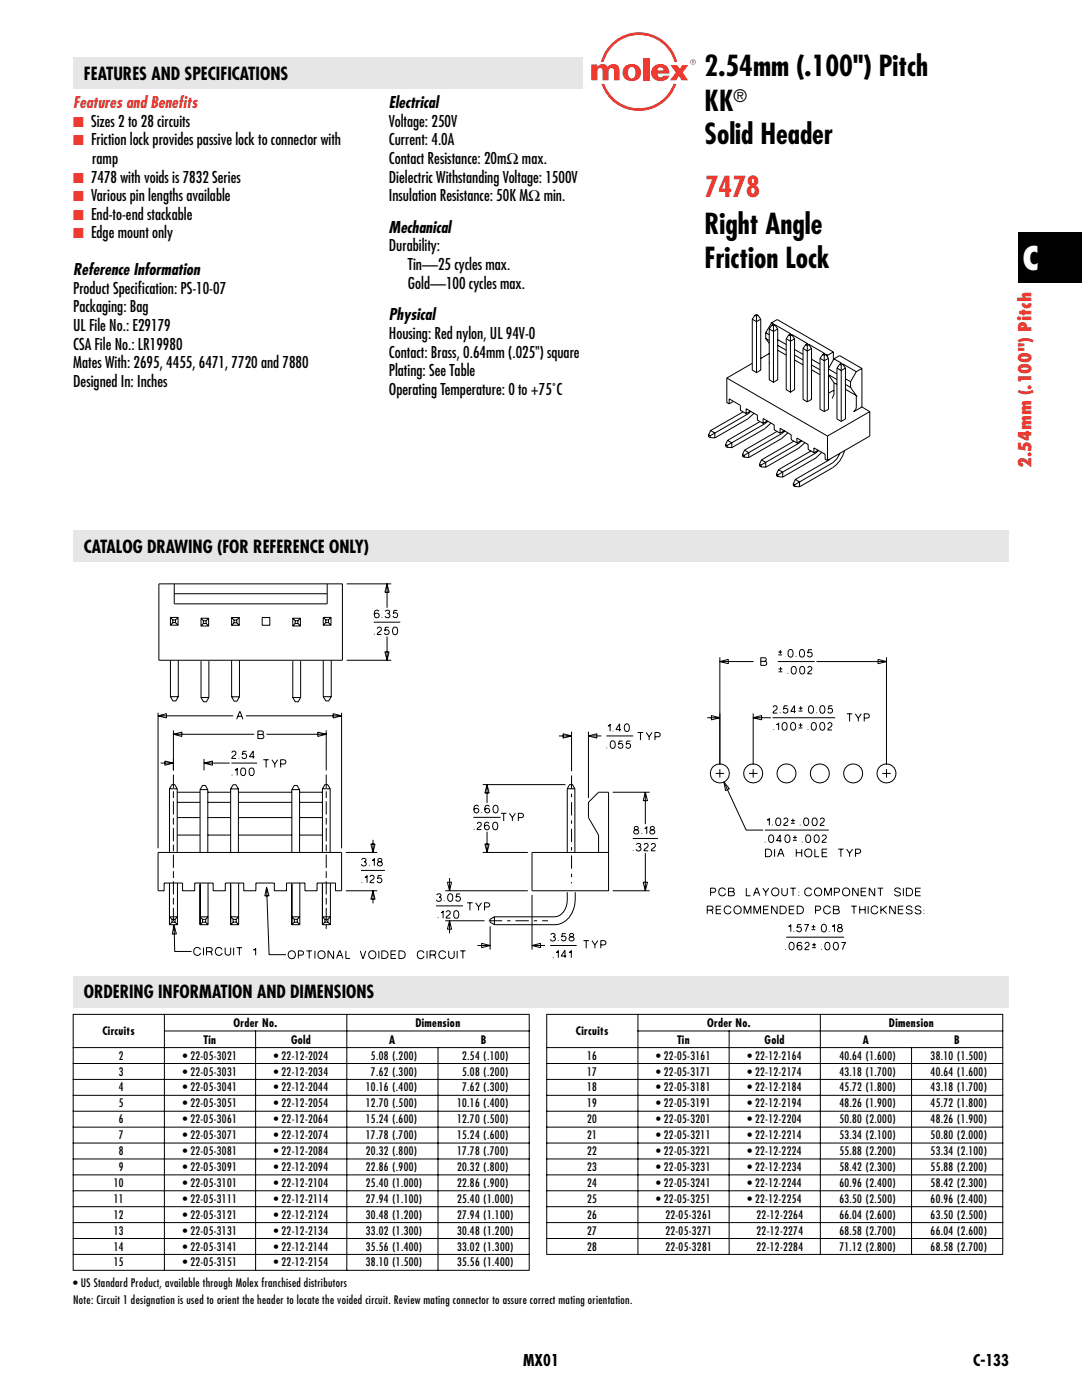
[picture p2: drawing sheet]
<svg xmlns="http://www.w3.org/2000/svg" width="216mm" height="279mm" viewBox="0 0 216 279" stroke-linecap="round" stroke-linejoin="round" font-family="sans-serif">
<g fill="#ee3b32">
<path d="M118 12.9h1.2v.5a1.22 1.22 0 0 1 2.1 0 1.28 1.28 0 0 1 1.5-.5 1.28 1.28 0 0 1 .8 1.3v1.8h-1.1v-1.7a.55 .55 0 0 0-.6-.7 .55 .55 0 0 0-.5 .7v1.7h-1.2v-1.7a.54 .54 0 0 0-.5-.7 .54 .54 0 0 0-.5 .7v1.7h-1.2z"/>
<path d="M128.3 11.6h1.3v4.4h-1.3z"/>
<path d="M133.8 13h1.3l.5 .7 .5-.7h1.2l-1.1 1.5 1.1 1.5h-1.3l-.5-.9-.6 .9h-1.2l1.2-1.6z"/>
<path d="M120 16.7h.6a7.3 7.3 0 0 0 6.9 4.9 7.3 7.3 0 0 0 6.9-4.9h.6a7.9 7.9 0 0 1-7.5 5.5 7.9 7.9 0 0 1-7.5-5.5z"/>
<path d="M121.9 8.8a7.8 7.8 0 0 1 13.2 3.5h-.5a7.3 7.3 0 0 0-7.1-5.3 7.3 7.3 0 0 0-7 5.3h-.6a8 8 0 0 1 2-3.5z"/>
<path d="M124.7 13.2a1.85 1.85 0 0 1 2.5-.2 1.85 1.85 0 0 1 .5 2.4 1.84 1.84 0 0 1-2.7 .5 1.84 1.84 0 0 1-.3-2.7zM125.7 13.5a1.52 1.52 0 0 0 .1 2.1 .69 .69 0 0 0 1-.6 1.22 1.22 0 0 0-.7-1.6z"/>
<path d="M130.5 13.2a1.85 1.85 0 0 1 2-.3 1.85 1.85 0 0 1 1.1 1.8h-2.4a.6 .6 0 0 0 .4 .7 .6 .6 0 0 0 .7-.3h1.3a1.98 1.98 0 0 1-1.9 1.1 1.98 1.98 0 0 1-1.7-1.2 1.77 1.77 0 0 1 .5-1.8zM131.3 13.6l-.1 .4h1.2a.63 .63 0 0 0-.4-.5 .63 .63 0 0 0-.7 .1z"/>
<path d="M137.7 12.4a.57 .57 0 0 1 1.1 0 .57 .57 0 0 1-1.1 0zM137.8 12.4a.46 .46 0 0 0 .9 0 .46 .46 0 0 0-.9 0zM138.1 12.1h.4v.1l-.1 .2 .2 .3-.3-.3-.2 .3zM138.2 12.1v.2h.2v-.1z"/>
</g>
<path d="M203.2 46.4h12.7v10.2h-12.7z" fill="#000"/>
<path d="M202.4 58.2h5.5v35.1h-5.5z" fill="#fff"/>
<path d="M14.6 11.4h101.6v6.4h-101.6z" fill="#e6e6e6"/>
<path d="M140.9 61.3h38.7v38.5h-38.7z" fill="#fff"/>
<g fill="none" stroke="#000" stroke-width=".2">
<path d="M145 75.4v4.9l.5 .3M145 75.4l20.1 11.6M150.1 63.7v10.2l.9 .5v-10.2M150.1 63.7l.9 .5M150.1 72.5l-5.1 2.9M150.7 62.9l-.6 .8M151.3 62.9l-.3-.1-.3 .1 .3 .2v1.1M151.3 62.9l-.3 .2M151.3 62.9l.5 .8M151.8 63.7l-.8 .5M151.8 63.7v10.2l-.8 .5M152.8 66.4v1.2"/>
<path d="M152.8 67.6l.7 .4M152.8 67.6l.7 .9M153.4 72.4h.1M153.5 70.5l-1.7 1M153.5 65.7v10.1l.8 .5M154 64.4l-1.2 2 .7 .4M154 64.9l.3 .1 .3-.1M154 64.9l.3-.2 .3 .2M154 64.9l-.5 .8M154.3 65v1.1l-.8-.4M154.4 64.6l-.4-.2 1.1-.6 11.2 6.4M154.6 64.9l.6 .8"/>
<path d="M154.7 64.8l3 1.8M155.2 65.7v10.1l-.9 .5M155.2 65.7l-.9 .4v10.2M155.2 68.9l1.7 1M155.2 67.8l1.7 1M155.2 69.9l1.7 1M156.9 67.6v10.2l.8 .5v-10.2M156.9 67.6l.8 .5M157.4 66.8l.3 .2 .3-.2M157.4 66.8l.3-.1 .3 .1M157.4 66.8l-.5 .8M157.7 67v1.1"/>
<path d="M158 66.8l.5 .8M158 66.8l3.1 1.8M158.5 71.8l1.7 1M158.5 67.6v10.2l-.8 .5M158.5 69.7l1.7 1M158.5 70.9l1.7 .9M158.5 67.6l-.8 .5M160.2 69.5v10.2l.9 .5M160.8 68.8l.3-.2 .3 .2M160.8 68.8l.3 .2M160.8 68.8l-.6 .7M161.1 69v1l-.9-.5"/>
<path d="M161.4 68.8l-.3 .2M161.4 68.8l.5 .7M161.4 68.7l3.1 1.8M161.9 73.8l1.7 1M161.9 71.7l1.7 1M161.9 72.8l1.7 1M161.9 69.5l-.8 .5v10.2M161.9 69.5v10.2l-.8 .5M163.6 71.5v10.2l.9 .4M164.2 70.7l.3 .2 .3-.2M164.2 70.7l.3-.1 .3 .1M164.2 70.7l-.6 .8"/>
<path d="M164.5 70.9v1.1l-.9-.5M164.8 70.7l.5 .8M164.8 70.7l.4 .2M165.2 70.9l-.2 .2M165.3 71.5l-.8 .5v10.1M165.3 74.8l1.7 .9M165.3 73.6l1.7 1M165.3 74.8l1.1 1.6M165.3 71.5v10.2l-.8 .4M166.3 70.2l-1.1 .7M166.3 70.2v1.7M166.4 71.6l1.1-.6 4.5 2.5"/>
<path d="M166.4 71.6l1.5 .9M166.4 71.6l-1.1 1.9M166.4 76.4l.6 .3M166.4 78l-.1-.1-1 .6M166.4 76.4v2.3l-.4 .8M167 73.5v10.1l.9 .5M167.6 72.7l.3-.2 .3 .2M167.6 72.7l.3 .2M167.6 72.7l-.6 .8M167.9 72.9v1.1l-.9-.5M168.2 72.7l.5 .8-.8 .5v10.1M168.2 72.7l-.3 .2"/>
<path d="M168.2 72.6l2.7 1.6M168.7 75.6l1 .6M168.7 76.7l1 .6M168.7 73.5v10.1l-.8 .5M169.7 77.3l1.2 1.7-2.2-1.3M169.7 76.2v1.1M170.9 79v2.3l-.2 .5-.4 .4 1.7-1M170.9 74.2l-1.2 2M172 73.5l-1.1 .7M172 73.5v7.7M141.7 87l-.3-.2v.3l.3 .2M141.7 87v.3"/>
<path d="M141.7 87.3l.9 .1M141.8 85.9l-.4 .9M144.8 88.7l.3 .2M144.8 88.7v.4l.3 .2M145.1 88.9v.4M145.1 89.3h.9M145.2 87.9l.8 .5v.9M145.2 87.9l-.4 .8M145.5 80.6v-1l2.2 1.3v1l1.2 .6M146.3 80.1l-.8 .5M148.3 82.2l-6.5 3.7 .8 .5v1M148.5 90.9l-.3-.2v.4l.3 .1"/>
<path d="M148.5 90.9v.3M148.5 91.2l.9 .1M148.6 89.8l.8 .5v1M148.6 89.8l-.4 .9M149.7 82l-.8 .5v-.9l2.2 1.3v.9l1.2 .7v-1l2.2 1.3v1l1.2 .7M149.8 82.1l-.6 .5-7.5 4.4M150.5 82.5l-1.3 1.1-6.6 3.8M151.5 92.6v.4l.3 .2M151.5 92.6l.3 .2M151.6 84.1l-6.4 3.8M151.8 92.8l1-.5v.9M151.8 92.8v.4"/>
<path d="M151.8 93.2h1M151.9 91.8l-.4 .8M153.1 84l-.8 .5M153.2 84.1l-.6 .5-7.5 4.3M153.8 84.4l-1.2 1.2-6.6 3.7M154.9 94.6v.3l.3 .2M154.9 94.6l.3 .2M155 86.1l-6.4 3.7M155.2 94.8v.3M155.2 95.1l1 .1M155.3 93.7l-.4 .9M155.3 93.7l.9 .5"/>
<path d="M155.7 86.5v-1l2.2 1.3v.9l1.1 .7v-1l2.3 1.3v1l1.1 .7M156.2 94.2l-1 .6M156.2 94.2v1M156.5 86l-.8 .5M156.6 86l-.6 .5-7.5 4.4M157.2 86.4l-1.2 1.1-6.6 3.8M158.3 96.6v.3l.3 .2v-.4M158.4 88l-6.5 3.8M158.6 96.7l.9-.5v1M158.6 97.1l.9 .1M158.7 95.7l-.4 .9 .3 .1M159.9 87.9l-.9 .5"/>
<path d="M160 88l-.6 .5-6.6 3.8-.9-.5M160.6 88.3l-1.2 1.1-6.6 3.8M161.8 90l-6.5 3.7M162.4 90.4v-1l2.2 1.3v.9l.5 .3M163.2 89.9l-.8 .5M163.3 89.9l-.5 .5-6.6 3.8M164 90.3l-1.2 1.1-6.6 3.8M165.1 87v4.9M165.6 91.7l-6.9 4M167.6 90.5l-.6 1.1-.9 .8-6.6 3.8-.8-.5M168.6 89.9a6 6 0 0 1-2.5 3.4l-6.6 3.9M172 81.2l1.6 .9"/>
<path d="M173.6 82.1v4.9l-8.5 4.9M173.6 82.1l-8.5 4.9"/>
</g>
<path d="M179.6 61.3h-38.7v38.5" fill="none" stroke="#fff" stroke-width=".35"/>
<path d="M14.6 105.8h186.7v6.4h-186.7z" fill="#e6e6e6"/>
<path d="M31.2 116.6h153.5v74.7h-153.5z" fill="#fff"/>
<g fill="none" stroke="#000" stroke-width=".2">
<path d="M31.7 116.5h36.6v15.3h-36.6zM34.8 116.5v4h30.5v-4M34.8 118.5h30.5M69.2 116.5h8.9M77.2 116.5l.4 1.7h-.8zM77.2 116.5v4.8M34 123.2h1.5v1.6h-1.5zM34 139h1.6l-.5 .9h-.6zM34 123.2l.5 .5M34 131.8v7.2M34.5 123.7h.5v.6h-.5zM34.5 124.3l-.5 .5"/>
<path d="M35 124.3l.5 .5M35.5 123.2l-.5 .5M35.6 131.8v7.2M40.1 123.4h1.5v1.5h-1.5zM40.1 139.2h1.6l-.5 .9h-.6zM40.1 123.4l.5 .5M40.1 131.9v7.3M40.6 123.9h.5v.5h-.5zM40.6 124.4l-.5 .5M41.1 124.4l.5 .5M41.6 123.4l-.5 .5M41.7 131.9v7.3"/>
<path d="M46.2 123.2h1.5v1.6h-1.5zM46.2 139.1h1.6l-.5 .8h-.6zM46.2 123.2l.5 .5M46.2 131.8v7.3M46.7 123.7h.5v.6h-.5zM46.7 124.3l-.5 .5M47.2 124.3l.5 .5M47.7 123.2l-.5 .5M47.8 131.8v7.3M52.3 123.2h1.5v1.6h-1.5zM58.4 123.4h1.5v1.5h-1.5zM58.4 139.2h1.6l-.5 .9h-.6z"/>
<path d="M58.4 123.4l.5 .5M58.4 131.9v7.3M58.9 123.9h.5v.5h-.5zM58.9 124.4l-.5 .5M59.4 124.4l.5 .5M59.9 123.4l-.5 .5M60 131.9v7.3M64.5 123.2h1.5v1.6h-1.5zM64.5 139h1.6l-.5 .9h-.6zM64.5 123.2l.5 .5M64.5 131.8v7.2M65 123.7h.5v.6h-.5z"/>
<path d="M65 124.3l-.5 .5M65.5 124.3l.5 .5M66 123.2l-.5 .5M66.1 131.8v7.2M69.2 131.8h8.9M74.6 124.2h5.3M74.7 126.5v.1M75.3 125.5a.41 .41 0 0 1 .6-.3 .41 .41 0 0 1 .1 .7l-.6 .5-.1 .2h.8M75.6 122v-.1a.56 .56 0 0 0-.8 0 .56 .56 0 0 0-.1 .7 .5 .5 0 0 0 .4 .7 .5 .5 0 0 0 .6-.5 .48 .48 0 0 0-.5-.4 .48 .48 0 0 0-.5 .3M76.2 123.1v.1M76.8 130.1h.8l-.4 1.7zM76.9 122.1a.38 .38 0 0 1 .4-.4 .38 .38 0 0 1 .4 .3 .38 .38 0 0 1-.3 .4 .47 .47 0 0 1 .4 .5 .47 .47 0 0 1-.5 .5 .47 .47 0 0 1-.5-.4"/>
<path d="M77.2 127v4.8M77.6 125.2h-.7l-.1 .7a.49 .49 0 0 1 .7-.1 .49 .49 0 0 1-.1 .8 .49 .49 0 0 1-.7-.3M78.5 125.3a.57 .57 0 0 1 .7 0 .57 .57 0 0 1 .1 .7 .55 .55 0 0 1-.6 .7 .55 .55 0 0 1-.4-.9zM79.3 121.8h-.7l-.1 .7a.48 .48 0 0 1 .7-.1 .48 .48 0 0 1-.1 .7 .48 .48 0 0 1-.7-.2M143.6 132l1.7-.4v.9zM143.6 131.2v21.4M143.6 132h6.8M151.8 132h.8a.4 .4 0 0 1 .4 .4 .4 .4 0 0 1-.4 .4h-.8v-1.5h.8a.36 .36 0 0 1 .3 .3 .36 .36 0 0 1-.3 .4M155.2 132h7.4M155.3 130.1h.8M155.3 130.7h.8M155.3 133.5h.8"/>
<path d="M155.3 134.1h.8M155.7 129.7v.8M155.7 133.1v.8M157.2 134.4v.1M157.4 129.8a.54 .54 0 0 1 .7-.1 .54 .54 0 0 1 .1 .8 .52 .52 0 0 1-.5 .7 .52 .52 0 0 1-.5-.7zM158 133.2a.51 .51 0 0 1 .7-.1 .51 .51 0 0 1 .2 .6v.1a.52 .52 0 0 1-.5 .7 .52 .52 0 0 1-.5-.7zM158.8 131v.1M159.7 129.8a.54 .54 0 0 1 .7-.1 .54 .54 0 0 1 .1 .8 .52 .52 0 0 1-.5 .7 .52 .52 0 0 1-.5-.7zM159.7 133.2a.51 .51 0 0 1 .7-.1 .51 .51 0 0 1 .2 .6v.1a.52 .52 0 0 1-.5 .7 .52 .52 0 0 1-.5-.7zM161.2 133.3a.42 .42 0 0 1 .6-.2 .42 .42 0 0 1 .1 .6l-.6 .5-.1 .3h.8M162 129.7h-.7l-.1 .6a.49 .49 0 0 1 .7 0 .49 .49 0 0 1-.1 .7 .49 .49 0 0 1-.7-.2M162.9 132h14"/>
<path d="M175.2 131.6l1.7 .4-1.7 .5zM176.9 131.2v21.4M31.5 142.9l1.7-.5v.9zM31.5 142.2v27.1M31.5 142.9h15M32.1 152.3h2.5M32.9 151.9l1.7 .4-1.7 .4zM33.8 157.4v12.7M34.3 156.6h.6l.5 .8h-1.6zM34.6 146.5l1.7-.4v.9zM34.6 145.8v7.9M34.6 154.6v2.7"/>
<path d="M34.6 157.9v1.3M34.6 159.9v2.7M34.6 146.5h16.1M35.4 158.1h4.5M35.4 157.4v12.7M39.9 157.6v12.5M40.4 156.8h.6l.5 .8h-1.6zM40.7 152.3l1.7-.4v.8zM40.7 152.3h5.1M40.7 151.5v2.2M41.5 158.1h4.5M41.5 157.6v12.5"/>
<path d="M46 157.4v12.7M46.2 152.3h5.1M46.3 150.2a.41 .41 0 0 1 .6-.3 .41 .41 0 0 1 .1 .7l-.6 .5-.2 .3h.9M46.3 154.6v.2M46.5 156.6h.6l.5 .8h-1.6zM47.2 143.5l.6-1.5h.1l.6 1.5M47.3 153.6h-.4l.4-.1v-.2v1.5M47.5 143h.7M47.6 158.1h10.6M47.6 157.4v12.7M47.7 151.2v.2M48.2 153.4a.56 .56 0 0 1 .7 0 .56 .56 0 0 1 .1 .7 .55 .55 0 0 1-.6 .7 .55 .55 0 0 1-.4-.8z"/>
<path d="M49.1 142.9h19.1M49.2 149.9h-.7l-.2 .7a.48 .48 0 0 1 .8-.1 .48 .48 0 0 1-.1 .8 .48 .48 0 0 1-.7-.3M49.8 153.4a.56 .56 0 0 1 .8 0 .56 .56 0 0 1 .1 .7 .55 .55 0 0 1-.6 .7 .55 .55 0 0 1-.4-.8zM50.8 151h-1l.7-1.1v1.5M51.5 146.6h.8a.4 .4 0 0 1 .4 .4 .4 .4 0 0 1-.4 .4h-.8v-1.5h.7a.36 .36 0 0 1 .4 .3 .36 .36 0 0 1-.4 .4M52.5 151.6h1.1M53.1 151.6v1.6M53.2 146.5h11.9M54.2 151.6l.6 .9M55.4 151.6l-.6 .9v.7M56 152.5h.6a.43 .43 0 0 0 .4-.4 .43 .43 0 0 0-.4-.5h-.6v1.6M58.2 157.6v12.5"/>
<path d="M58.7 156.8h.6l.5 .8h-1.6zM59.8 158.1h4.5M59.8 157.6v12.5M63.4 146.1l1.7 .4-1.7 .5zM64.3 157.4v12.7M64.8 156.6h.6l.5 .8h-1.6zM65.1 145.8v7.9M65.1 154.6v2.7M65.1 157.9v1.3M65.1 159.9v2.7M65.9 157.4v12.7M66.5 142.4l1.7 .5-1.7 .4z"/>
<path d="M68.2 142.2v27.1M96.3 156.6h16.5M97.2 156.6l.4 1.7h-.8zM97.2 156.6v3.6M111.5 146.9h2.5M112.4 146.4l1.6 .5-1.6 .4zM113.2 157.4v12.7M113.7 156.6h.5l.5 .8h-1.5zM114 146v7.9M114 154.8v2.6M114 158.4v.7M114.7 157.4v12.7"/>
<path d="M117.4 146.9l1.7-.5v.9zM117.4 146.9h2.6M117.4 146v13.3M121 146.9h5.3M121.1 149.2v.1M121.7 144.9h-.4l.4-.2v-.2v1.4M121.9 148a.51 .51 0 0 1 .7-.1 .51 .51 0 0 1 .2 .6v.2a.53 .53 0 0 1-.5 .7 .53 .53 0 0 1-.5-.7zM122.3 158.1h7.3M122.3 145.8v.1M123.9 145.6h-1l.7-1.1v1.4M124.2 147.9h-.6l-.2 .7a.49 .49 0 0 1 .8-.1 .49 .49 0 0 1-.1 .7 .49 .49 0 0 1-.7-.2M124.7 144.6a.56 .56 0 0 1 .7 0 .56 .56 0 0 1 .2 .7 .53 .53 0 0 1-.5 .7 .53 .53 0 0 1-.5-.7z"/>
<path d="M125.8 147.9h-.7l-.2 .7a.48 .48 0 0 1 .8-.2 .48 .48 0 0 1-.1 .8 .48 .48 0 0 1-.7-.2M127.2 146.2h1.1M127.8 146.2v1.5M128.8 158.1l.4 1.7h-.9zM128.8 158.1v6.4M128.9 146.2l.6 .8M130.1 146.2l-.6 .8v.7M130.7 147h.6a.43 .43 0 0 0 .4-.4 .43 .43 0 0 0-.4-.4h-.6v1.5M141.1 143.2h2.5M142 142.8l1.6 .4-1.6 .5zM142.8 154.4h1.7M143.6 153.5v1.7"/>
<path d="M144.4 156.1l1.1 1.3-.7 .4zM144.4 156.1l4.5 9.6h3.4M149.5 154.4h1.6M150.3 143.2l1.7-.4v.9zM150.3 142.4v10.2M150.3 153.5v1.7M150.3 143.2h3.5M154.2 143.2h12.5M154.3 141.1a.42 .42 0 0 1 .6-.2 .42 .42 0 0 1 .1 .7l-.6 .4-.1 .3h.8M154.4 145.6v.1M155.3 144.6h-.3l.3-.1 .1-.2v1.4M155.7 142.2v.1"/>
<path d="M156.2 144.4a.54 .54 0 0 1 .7-.1 .54 .54 0 0 1 .2 .7 .52 .52 0 0 1-.5 .7 .52 .52 0 0 1-.5-.7zM157.2 140.9h-.7l-.2 .7a.49 .49 0 0 1 .8-.1 .49 .49 0 0 1-.1 .7 .49 .49 0 0 1-.7-.2M157.9 144.4a.56 .56 0 0 1 .7-.1 .56 .56 0 0 1 .2 .7 .53 .53 0 0 1-.5 .7 .53 .53 0 0 1-.6-.7zM158.8 142h-1l.7-1.1v1.4M159.3 145.3h.8M159.4 141.9h.7M159.4 144.7h.7M159.4 141.3h.7M159.7 144.3v.8M159.8 141v.7M161.2 145.6v.1M161.4 141a.57 .57 0 0 1 .8 0 .57 .57 0 0 1 .1 .7 .53 .53 0 0 1-.5 .7 .53 .53 0 0 1-.5-.7z"/>
<path d="M162 144.4a.56 .56 0 0 1 .8-.1 .56 .56 0 0 1 .1 .7 .53 .53 0 0 1-.5 .7 .53 .53 0 0 1-.5-.7zM162.9 142.2v.1M163.7 144.4a.56 .56 0 0 1 .7-.1 .56 .56 0 0 1 .2 .7 .53 .53 0 0 1-.5 .7 .53 .53 0 0 1-.5-.7zM163.7 141a.57 .57 0 0 1 .8 0 .57 .57 0 0 1 .1 .7 .53 .53 0 0 1-.5 .7 .53 .53 0 0 1-.5-.7zM165.2 144.5a.42 .42 0 0 1 .6-.2 .42 .42 0 0 1 .1 .6l-.7 .5v.3h.8M166.1 140.9h-.7l-.2 .7a.48 .48 0 0 1 .8-.1 .48 .48 0 0 1-.1 .7 .48 .48 0 0 1-.7-.2M169 142.5h1.1M169.5 142.5v1.5M170.7 142.5l.6 .8M171.9 142.5l-.6 .8v.7M172.4 143.3h.6a.43 .43 0 0 0 .5-.4 .43 .43 0 0 0-.5-.4h-.6v1.5M176.1 154.4h1.6"/>
<path d="M176.9 153.5v1.7M31.5 170.1h36.7v7.7h-1.3v-1.6h-3.6v1.6h-2.5v-1.6h-3.6v1.6h-2.5v-1.6h-3.6v1.6h-2.5v-1.6h-3.6v1.6h-2.5v-1.6h-3.6v1.6h-2.5v-1.6h-3.7v1.6h-1.2zM33.8 176.2v8.3M34.6 163.2v1.4M34.6 165.2v2.7M34.6 168.6v1.3M34.6 170.6v2.6M34.6 173.9v1.3M34.6 175.9v2.6M34.6 179.2v1.3M35.4 166.7h4.5M35.4 163.2h4.5"/>
<path d="M35.4 160.1h4.5M35.4 176.2v8.3M39.9 176.2v8.3M41.5 166.7h4.5M41.5 163.2h4.5M41.5 160.1h4.5M41.5 176.2v8.3M46 176.2v8.3M47.6 166.7h10.6M47.6 163.2h10.6M47.6 160.1h10.6M47.6 176.2v8.3"/>
<path d="M53.2 177.1l.5 1.7h-.9zM53.2 177.1l.5 13.4h3.4M58.2 176.2v8.3M59.8 166.7h4.5M59.8 163.2h4.5M59.8 160.1h4.5M59.8 176.2v8.3M64.3 176.2v8.3M65.1 163.2v1.4M65.1 165.2v2.7M65.1 168.6v1.3M65.1 170.6v2.6"/>
<path d="M65.1 173.9v1.3M65.1 175.9v2.6M65.1 179.2v1.3M65.9 176.2v8.3M69 170.1h6.3M69 177.8h6.3M72 173.7h4.8M72.2 171.6a.39 .39 0 0 1 .6-.3 .39 .39 0 0 1 0 .7h-.2a.47 .47 0 0 1 .4 .5 .47 .47 0 0 1-.4 .4 .47 .47 0 0 1-.5-.4M72.2 176v.2M73.2 175.1h-.4l.4-.4v1.5M73.7 172.7v.1M73.8 175a.42 .42 0 0 1 .7-.3 .42 .42 0 0 1 0 .7l-.5 .4-.2 .4h.9"/>
<path d="M74 168.4h.8l-.4 1.7zM74.4 177.8l.4 1.7h-.8zM74.4 167.6v2.5M74.4 177.8v2.5M74.7 171.7h-.4l.3-.2 .1-.2v1.5M75.5 171.4l-.1 .4 .6 .2a.47 .47 0 0 1 .1 .8 .47 .47 0 0 1-.8-.2l.2-.5 .4-.1a.36 .36 0 0 0 .2-.6 .36 .36 0 0 0-.6 0zM76.1 174.7h-.6l-.2 .7a.49 .49 0 0 1 .8-.1 .49 .49 0 0 1-.1 .8 .49 .49 0 0 1-.7-.3M87.2 178.7a.39 .39 0 0 1 .3-.4 .39 .39 0 0 1 .4 .3 .39 .39 0 0 1-.3 .5 .46 .46 0 0 1 .4 .6 .46 .46 0 0 1-.7 .1l-.2-.2M88.7 179.7v.1M88.8 177.8h16.5M89.3 176.1h.8l-.4 1.7zM89.5 178.5a.56 .56 0 0 1 .7 0 .56 .56 0 0 1 .1 .7 .55 .55 0 0 1-.6 .7 .55 .55 0 0 1-.4-.8z"/>
<path d="M89.7 175.2v2.6M91.8 178.4h-.7l-.1 .7a.49 .49 0 0 1 .7-.1 .49 .49 0 0 1 0 .8 .49 .49 0 0 1-.8-.3M94.5 163.1h5.4M94.6 165.4v.2M95.2 164.4a.42 .42 0 0 1 .7-.2 .42 .42 0 0 1 0 .6l-.6 .5-.1 .3h.8M95.5 161a.54 .54 0 0 0-.8-.2 .54 .54 0 0 0-.1 .8 .5 .5 0 0 0 .4 .6 .5 .5 0 0 0 .5-.5 .49 .49 0 0 0-.4-.4 .49 .49 0 0 0-.5 .4M96.1 162.1v.1M96.3 170.1h9M96.8 168.4h.8l-.4 1.7zM97.2 166v4.1M97.6 164.3h-.1a.56 .56 0 0 0-.7-.1 .56 .56 0 0 0-.1 .7 .5 .5 0 0 0 .3 .7 .5 .5 0 0 0 .6-.5 .49 .49 0 0 0-.4-.4 .49 .49 0 0 0-.5 .3M97.7 161a.55 .55 0 0 0-.8-.2 .55 .55 0 0 0-.2 .8 .5 .5 0 0 0 .4 .6 .5 .5 0 0 0 .6-.5 .49 .49 0 0 0-.5-.4 .49 .49 0 0 0-.4 .4"/>
<path d="M98.5 164.3a.46 .46 0 0 1 .4-.2 .46 .46 0 0 1 .4 .4v.4a.53 .53 0 0 1-.5 .7 .53 .53 0 0 1-.5-.7zM98.5 160.9a.5 .5 0 0 1 .7-.1 .5 .5 0 0 1 .2 .6v.2a.53 .53 0 0 1-.5 .6 .53 .53 0 0 1-.5-.6zM100 162.3h1.1M100.5 162.3v1.6M101.6 162.3l.6 .9M102.8 162.3l-.6 .9v.7M103.4 163.2h.6a.43 .43 0 0 0 .4-.5 .43 .43 0 0 0-.4-.4h-.6v1.6M106.2 178.6v10.9M113.2 178.1a5.7 5.7 0 0 1-.7 3.9 2.31 2.31 0 0 1-1.9 1h-11.9M114 160.1v2.6M114 163.7v.7M114 165.4v2.7"/>
<path d="M114 169.1v.6M114 170.7v2.7M114 174.4v.6M114 176v.3M114.8 178.1a6.3 6.3 0 0 1-1.8 5.6l-1.5 .8-.9 .1M121.4 170.1h-15.2v7.7h15.2v-19.7h-2l-2 2v3.1l2 3.5v3.4M122.3 177.8h7.3M126.3 167.3h5M126.3 169.7v.1M126.7 165l-.1 .3 .1 .2 .5 .1a.43 .43 0 0 1 .1 .7 .43 .43 0 0 1-.7 0 .43 .43 0 0 1 .2-.7h.3a.36 .36 0 0 0 .2-.6 .36 .36 0 0 0-.6 0zM127 168.6a.38 .38 0 0 1 .4-.4 .38 .38 0 0 1 .4 .4 .38 .38 0 0 1-.4 .4 .47 .47 0 0 1 .4 .5 .47 .47 0 0 1-.4 .4 .47 .47 0 0 1-.5-.4M128.1 166.3v.1"/>
<path d="M128.3 176.1h.9l-.4 1.7zM128.5 168.6a.42 .42 0 0 1 .6-.2 .42 .42 0 0 1 .1 .6l-.6 .5-.1 .3h.8M128.8 170.2v7.6M129 165.3h-.3l.3-.1 .1-.2v1.4M129.8 165.1l.1 .4 .5 .1a.43 .43 0 0 1 .1 .7 .43 .43 0 0 1-.7 0 .43 .43 0 0 1 .2-.7h.3a.38 .38 0 0 0 .1-.6 .38 .38 0 0 0-.6 .1zM130 168.6a.42 .42 0 0 1 .6-.2 .42 .42 0 0 1 0 .6l-.5 .5-.2 .3h.9M141.8 178.1h.6a.42 .42 0 0 0 .4-.4 .42 .42 0 0 0-.4-.5h-.6v1.6M144.8 177.6a.72 .72 0 0 0-1.1-.2 .72 .72 0 0 0 0 1.2 .72 .72 0 0 0 1.1-.3M145.4 178h.8a.4 .4 0 0 1 .3 .4 .4 .4 0 0 1-.3 .4h-.8v-1.6h.7a.36 .36 0 0 1 .4 .4 .36 .36 0 0 1-.4 .4M148.9 177.2v1.6h.9M150.4 178.8l.5-1.6h.2l.5 1.6M150.6 178.2h.8"/>
<path d="M152.2 177.2l.6 .9M152.6 165.7h12.8M152.7 168v.1M152.8 169.5h.5a.76 .76 0 0 1 .7 .7 .76 .76 0 0 1-.7 .8h-.5zM153.4 177.2l-.6 .9v.7M153.5 163.6h-.4l.3-.1 .1-.2v1.4M153.5 166.8a.54 .54 0 0 1 .7-.1 .54 .54 0 0 1 .2 .8 .52 .52 0 0 1-.5 .7 .52 .52 0 0 1-.5-.7zM154.1 164.6v.1M154.6 169.5v1.5M154.9 163.4a.57 .57 0 0 1 .8 0 .57 .57 0 0 1 .1 .7 .55 .55 0 0 1-.6 .7 .55 .55 0 0 1-.4-.9zM155.2 171l.5-1.5h.2l.5 1.5M155.4 170.4h.8"/>
<path d="M155.9 167.8h-.9l.7-1.1v1.4M156 177.2v1a.55 .55 0 0 0 .6 .6 .55 .55 0 0 0 .5-.6v-1M156.4 163.6a.41 .41 0 0 1 .6-.3 .41 .41 0 0 1 .1 .7l-.6 .4-.1 .3h.8M156.8 166.8a.54 .54 0 0 1 .7-.1 .54 .54 0 0 1 .1 .8 .53 .53 0 0 1-.5 .7 .53 .53 0 0 1-.5-.7zM157.7 177.2h1.1M157.8 164.3h.8M157.8 163.8h.8M158.2 163.4v.7M158.2 167.7h.8M158.2 177.2v1.6M158.2 167.1h.8M158.6 166.8v.7"/>
<path d="M158.9 169.5v1.5M158.9 170.2h1.1M159.4 178v.1M159.4 178.6v.2M159.7 164.6v.1M160 169.5v1.5M160.1 168v.1M160.5 163.4a.57 .57 0 0 1 .7 0 .57 .57 0 0 1 .2 .7 .55 .55 0 0 1-.7 .7 .55 .55 0 0 1-.3-.9zM160.9 166.8a.54 .54 0 0 1 .7-.1 .54 .54 0 0 1 .2 .8 .53 .53 0 0 1-.5 .7 .53 .53 0 0 1-.5-.7zM161.9 177.6a.72 .72 0 0 0-1.1-.2 .72 .72 0 0 0 0 1.2 .72 .72 0 0 0 1.1-.3M162.2 163.4a.57 .57 0 0 1 .7 0 .57 .57 0 0 1 .2 .7 .55 .55 0 0 1-.7 .7 .55 .55 0 0 1-.4-.9zM162.6 166.8a.56 .56 0 0 1 .7-.1 .56 .56 0 0 1 .2 .8 .53 .53 0 0 1-.5 .7 .53 .53 0 0 1-.6-.7z"/>
<path d="M162.6 169.5v1.5h.8M163.7 163.6a.41 .41 0 0 1 .6-.3 .41 .41 0 0 1 0 .7l-.5 .4-.1 .3h.8M164 170.2h1M164.1 166.9a.41 .41 0 0 1 .6-.2 .41 .41 0 0 1 .1 .6l-.6 .5-.1 .3h.8M164.5 178.8v-1.6l.7 1.5 .7-1.5v1.6M165.1 169.5h-1.1v1.5h1.1M166.5 178.1h.6a.42 .42 0 0 0 .4-.4 .42 .42 0 0 0-.4-.5h-.6v1.6M167.2 169.5h1.1M167.8 169.5v1.5M168.9 169.5l.6 .8M170.1 169.5l-.6 .8v.7M170.7 170.3h.6a.43 .43 0 0 0 .4-.4 .43 .43 0 0 0-.4-.4h-.6v1.5"/>
<path d="M171.2 177.2v1.6l-1.1-1.6v1.6M171.8 178h1M172.8 177.2h-1v1.6h1M174.5 177.2v1.6l-1-1.6-.1 1.6M175.1 177.2h1.1M175.7 177.2v1.6M179.6 177.6a.56 .56 0 0 0-.6-.4 .56 .56 0 0 0-.5 .5l1.1 .5a.51 .51 0 0 1-.2 .6 .51 .51 0 0 1-.7-.1l-.2-.3M180.3 177.2v1.6M180.9 177.2a.98 .98 0 0 1 1.1 .5l.1 .2a.71 .71 0 0 1-.7 .9h-.5zM182.7 178h.9M183.7 177.2h-1v1.6h1M33.8 184.5h1.6"/>
<path d="M34.3 183.5l-.5-.5h1.6l-.5 .5M34.3 184h.6M34.3 183.5h.6M34.3 183.5v.5M34.3 184l-.5 .5M34.6 181.2v2.7M34.6 184.5v.9M34.7 184.7l.5 1.7h-.8zM34.7 184.7l.2 5.2h3.3M34.9 183.5v.5M34.9 184l.5 .5M39.9 184.5h1.6"/>
<path d="M40 189.5a.72 .72 0 0 0-1.1-.2 .72 .72 0 0 0 0 1.1 .72 .72 0 0 0 1.1-.2M40.4 183.5l-.5-.5h1.6l-.5 .5M40.4 184h.6M40.4 183.5h.6M40.4 183.5v.5M40.4 184l-.5 .5M40.6 189.1v1.5M41 183.5v.5M41 184l.5 .5M41.2 189.9h.7a.4 .4 0 0 0 .5-.4 .4 .4 0 0 0-.5-.4h-.7v1.5M41.9 189.9l.2 .1 .2 .6M44.3 189.5a.72 .72 0 0 0-1.1-.2 .72 .72 0 0 0 0 1.2 .72 .72 0 0 0 1.1-.3"/>
<path d="M44.9 189.1v1a.55 .55 0 0 0 .6 .5 .55 .55 0 0 0 .5-.5v-1M46 184.5h1.6M46.5 183.5l-.5-.5h1.6l-.5 .5M46.5 184h.6M46.5 183.5h.6M46.5 183.5v.5M46.5 184l-.5 .5M46.6 189.1v1.5M47.1 183.5v.5M47.1 184l.5 .5M47.2 189.1h1.1M47.8 189.1v1.5"/>
<path d="M51 189.6h-.4l.3-.2 .1-.2v1.4M58.2 184.5h1.6M58.7 183.5l-.5-.5h1.6l-.5 .5M58.7 184h.6M58.7 183.5h.6M58.7 183.5v.5M58.7 184l-.5 .5M59.3 183.5v.5M59.3 184l.5 .5M59.5 190.6h.6a.43 .43 0 0 0 .5-.4 .43 .43 0 0 0-.5-.4h-.6v1.5M61.2 189.8h1M61.7 189.8v1.5"/>
<path d="M62.8 189.8v1.5M64.3 184.5h1.6M64.8 183.5l-.5-.5h1.6l-.5 .5M64.8 184h.6M64.8 183.5h.6M64.8 183.5v.5M64.8 184l-.5 .5M64.9 190.5a.76 .76 0 0 1-.8 .8 .76 .76 0 0 1-.8-.8 .76 .76 0 0 1 .8-.8 .69 .69 0 0 1 .8 .8M65.1 181.2v2.7M65.1 184.5v.9M65.4 183.5v.5M65.4 184l.5 .5"/>
<path d="M66.6 189.8v1.5l-1.1-1.5v1.5M67.2 191.3l.5-1.5h.2l.5 1.5M67.4 190.7h.8M69 189.8v1.5h.8M71.9 189.8l.5 1.5 .6-1.5M75.6 189.8v1.5M76.2 189.8a1.02 1.02 0 0 1 1.2 .4v.3a.69 .69 0 0 1-.7 .8h-.5zM78 190.5h.9M79 189.8h-1v1.5h1M79.6 189.8a1.02 1.02 0 0 1 1.2 .4v.3a.69 .69 0 0 1-.6 .8h-.6zM84.6 190.2a.71 .71 0 0 0-1.1-.2 .71 .71 0 0 0 0 1.1 .71 .71 0 0 0 1.1-.2v-.1M85.2 189.8v1.5"/>
<path d="M85.8 190.6h.7a.4 .4 0 0 0 .4-.4 .4 .4 0 0 0-.4-.4h-.7v1.5M86.5 190.6l.2 .1 .2 .6M87 180.8h5.4M87.4 183.1v.1M88.4 182.1h-.4l.3-.1 .1-.2v1.4M88.8 183.8h7.9M88.9 190.2a.72 .72 0 0 0-1.1-.2 .72 .72 0 0 0 0 1.1 .72 .72 0 0 0 1.1-.3M89 182.1a.41 .41 0 0 1 .6-.3 .41 .41 0 0 1 .1 .7l-.6 .5-.1 .2h.9M89.5 189.8v1a.55 .55 0 0 0 .6 .5 .55 .55 0 0 0 .5-.5v-1M89.7 183.8l.4 1.6h-.8zM89.7 183.8v2.5M90.7 181.9a.57 .57 0 0 1 .7 0 .57 .57 0 0 1 .2 .7 .53 .53 0 0 1-.6 .7 .53 .53 0 0 1-.5-.7z"/>
<path d="M91.2 189.8v1.5M91.8 189.8h1.1M92.4 189.8v1.5M93.2 180.2h1.1M93.8 180.2v1.5M94.9 180.2l.6 .8M95.3 188.7h2.5M96.1 180.2l-.6 .8v.7M96.1 188.3l1.7 .4-1.7 .4zM96.7 181h.6a.42 .42 0 0 0 .4-.4 .42 .42 0 0 0-.4-.4h-.6v1.5M97.5 183.8h2.7M97.8 183.5l.9-.6v1.6l-.9-.5z"/>
<path d="M97.8 184.9v4.6M98.7 184.5h11.9M101.2 183.8h.7M102.9 183.8h2.6M106.2 188.7l1.6-.4v.8zM106.2 188.7h2.5M106.5 183.8h.7M108.2 183.8h1.1M109.8 188.7h5.3M109.9 186.6a.39 .39 0 0 1 .4-.4 .39 .39 0 0 1 .4 .3 .39 .39 0 0 1-.3 .5 .46 .46 0 0 1 .4 .6 .46 .46 0 0 1-.8 .1l-.2-.2M110.4 191v.1M111.4 190.1h-.4l.3-.2 .1-.2v1.4"/>
<path d="M111.4 187.6v.2M112.9 186.3h-.7l-.2 .7a.49 .49 0 0 1 .8-.1 .49 .49 0 0 1-.1 .8 .49 .49 0 0 1-.7-.3M113 190.8h-1l.7-1.1v1.4M113.8 186.4l-.1 .3 .5 .3a.47 .47 0 0 1 .1 .8 .47 .47 0 0 1-.8-.4l.2-.3 .5-.2a.37 .37 0 0 0 .2-.5 .37 .37 0 0 0-.6 0zM113.9 190.1h-.3l.3-.2 .1-.2v1.4M116.4 187.7h1.1M117 187.7v1.5M118.1 187.7l.6 .9M119.3 187.7l-.6 .9v.6M119.9 188.6h.6a.43 .43 0 0 0 .4-.4 .43 .43 0 0 0-.4-.5h-.6v1.5M141.1 181.6h.8a.4 .4 0 0 0 .4-.4 .4 .4 0 0 0-.4-.4h-.8v1.6M141.8 181.6l.3 .3 .2 .5"/>
<path d="M142.9 181.5h.9M143.9 180.8h-1v1.6h1M145.8 181.2a.72 .72 0 0 0-1.1-.2 .72 .72 0 0 0 .1 1.2 .72 .72 0 0 0 1.1-.3M147.9 181.5a.77 .77 0 0 1-1.1 .8 .77 .77 0 0 1-.1-1.3 .72 .72 0 0 1 .7-.2 .72 .72 0 0 1 .5 .7M148.5 182.4v-1.6l.6 1.5 .7-1.5v1.6M150.4 182.4v-1.6l.7 1.5 .7-1.5v1.6M152.4 181.5h.9M153.4 180.8h-1v1.6h1M155.1 180.8v1.6l-1.1-1.6v1.6M155.7 180.8a.95 .95 0 0 1 1.1 .5l.1 .2a.71 .71 0 0 1-.7 .9h-.5zM156.7 189.4v.1M156.9 187h11.5"/>
<path d="M157.5 181.5h.9M157.6 188.2a.56 .56 0 0 1 .7 0 .56 .56 0 0 1 .2 .7 .53 .53 0 0 1-.6 .7 .53 .53 0 0 1-.5-.7zM157.7 184.8h-.3l.3-.1 .1-.2v1.4M158.4 185.8v.1M158.5 180.8h-1v1.6h1M159.1 180.8a.95 .95 0 0 1 1.2 .5v.2a.71 .71 0 0 1-.7 .9h-.5zM159.9 184.5h-.7l-.2 .7a.49 .49 0 0 1 .8-.1 .49 .49 0 0 1-.1 .8 .49 .49 0 0 1-.7-.3M160 188.3a.55 .55 0 0 0-.8-.1 .55 .55 0 0 0-.1 .7 .51 .51 0 0 0 .4 .7 .51 .51 0 0 0 .5-.7l-.3-.2h-.3l-.3 .3M160.5 184.5h.9l-.6 1.4M160.6 188.4a.42 .42 0 0 1 .7-.3 .42 .42 0 0 1 0 .7l-.6 .5-.1 .2h.9M161.9 185.5h.8M161.9 185h.8"/>
<path d="M162 189.1h.8M162.1 188.6h.7M162.3 184.6v.7M162.4 188.2v.7M162.7 181.7h.6a.42 .42 0 0 0 .5-.4 .42 .42 0 0 0-.5-.5h-.6v1.6M163.9 189.4v.1M164 184.6a.54 .54 0 0 1 .8 0 .54 .54 0 0 1 .1 .7 .52 .52 0 0 1-.5 .7 .52 .52 0 0 1-.5-.7zM164.7 188.2a.56 .56 0 0 1 .7 0 .56 .56 0 0 1 .2 .7 .53 .53 0 0 1-.5 .7 .53 .53 0 0 1-.5-.7zM165.5 185.8v.1M165.7 181.2a.76 .76 0 0 0-1.3-.1 .76 .76 0 0 0 .4 1.2 .64 .64 0 0 0 .9-.4M166.3 181.5h.8a.4 .4 0 0 1 .4 .5 .4 .4 0 0 1-.4 .4h-.8v-1.6h.8a.36 .36 0 0 1 .3 .4 .36 .36 0 0 1-.3 .3M166.4 188.2a.56 .56 0 0 1 .7 0 .56 .56 0 0 1 .2 .7 .53 .53 0 0 1-.5 .7 .53 .53 0 0 1-.5-.7z"/>
<path d="M166.5 184.8h-.4l.4-.3v1.4M167.3 184.6l-.1 .3 .6 .3a.47 .47 0 0 1 0 .8 .47 .47 0 0 1-.7-.4l.1-.3 .6-.2a.37 .37 0 0 0 .1-.6 .37 .37 0 0 0-.6 .1zM167.9 188.1h.8l-.6 1.4M169.8 180.8h1.1M170.4 180.8v1.6M171.5 181.5h1.1M171.5 180.8v1.6M172.6 180.8v1.6M173.2 180.8v1.6M175.2 181.2a.71 .71 0 0 0-1.1-.2 .71 .71 0 0 0 0 1.1 .71 .71 0 0 0 1.1-.1v-.1M175.8 180.8v1.6M176.1 181.5l.8 .9"/>
<path d="M176.9 180.8l-1.1 .9M178.6 180.8v1.6l-1-1.6-.1 1.6M179.2 181.5h1M180.2 180.8h-1v1.6h1M182 181.2a.56 .56 0 0 0-.6-.4 .56 .56 0 0 0-.5 .5l1 .5a.51 .51 0 0 1-.2 .6 .51 .51 0 0 1-.6-.1l-.3-.3M183.7 181.2a.55 .55 0 0 0-.6-.4 .55 .55 0 0 0-.4 .5l1 .5a.51 .51 0 0 1-.2 .6 .51 .51 0 0 1-.7-.1l-.2-.3M184.4 181.5v.2M184.4 182.2v.2"/>
<circle cx="143.6" cy="154.4" r="1.9"/>
<circle cx="150.3" cy="154.4" r="1.9"/>
<circle cx="156.9" cy="154.4" r="1.9"/>
<circle cx="163.6" cy="154.4" r="1.9"/>
<circle cx="170.2" cy="154.4" r="1.9"/>
<circle cx="176.9" cy="154.4" r="1.9"/>
<circle cx="154.7" cy="178" r=".77"/>
<circle cx="161.2" cy="170.2" r=".77"/>
<circle cx="163.2" cy="178" r=".77"/>
<circle cx="168.8" cy="178" r=".77"/>
<circle cx="58.2" cy="190.5" r=".77"/>
<circle cx="74.2" cy="190.6" r=".77"/>
</g>
<path d="M14.6 194.7h186.7v6.4h-186.7z" fill="#e6e6e6"/>
<g fill="none" stroke="#000" stroke-width=".2">
<path d="M14.5 202.4h91.2M14.5 209.1h91.2M14.5 212.2h91.2M14.5 215.4h91.2M14.5 218.6h91.2M14.6 202.5v50.9M32.7 205.8h73M32.8 202.4v51.2M51 205.7v47.9M69.2 202.4v51.2M87.4 209v44.6M105.6 202.5v50.9"/>
<path d="M109 202.4h91.2M109 209.1h91.2M109 212.2h91.2M109 215.4h91.2M109 218.6h91.2M109.1 202.5v47.8M127.2 205.8h73M127.3 202.3v48.1M145.5 205.7v44.7M163.7 202.3v48.1M181.9 209v41.4M200.1 202.5v47.8"/>
<path d="M14.5 221.8h91.2M14.5 224.9h91.2M14.5 228.1h91.2M14.5 231.3h91.2M14.5 234.5h91.2M14.5 237.6h91.2M109 221.8h91.2M109 224.9h91.2M109 228.1h91.2M109 231.3h91.2M109 234.5h91.2M109 237.6h91.2"/>
<path d="M14.5 240.8h91.2M14.5 244h91.2M14.5 247.2h91.2M14.5 250.3h91.2M14.5 253.5h91.2M109 240.8h91.2M109 244h91.2M109 247.2h91.2M109 250.3h91.2"/>
</g>
<text font-size="6.3" fill="#fff" x="204" y="53.8">C</text>
<g font-size="5.6">
<text x="140.6" y="15.2">2.54mm (.100&quot;) Pitch</text>
<text x="140.6" y="22.1">KK</text>
<text x="140.6" y="28.8">Solid Header</text>
<text x="140.6" y="46.8">Right Angle</text>
<text x="140.6" y="53.5">Friction Lock</text>
</g>
<text font-size="5.6" fill="#ee3b32" x="140.6" y="39.3">7478</text>
<g font-size="3.5">
<text x="16.7" y="15.9">FEATURES AND SPECIFICATIONS</text>
<text x="16.7" y="110.3">CATALOG DRAWING (FOR REFERENCE ONLY)</text>
<text x="16.7" y="199.2">ORDERING INFORMATION AND DIMENSIONS</text>
</g>
<text font-size="3.5" fill="#ee3b32" x="205.8" y="93.3" transform="rotate(-90 205.8 93.3)">2.54mm (.100&quot;) Pitch</text>
<text font-size="3.4" x="146.4" y="20.4">®</text>
<g font-size="3.2" fill="#ee3b32">
<text x="14.6" y="21.6">Features and Benef</text>
<text x="35.5" y="21.6">its</text>
</g>
<g font-size="3.2">
<text x="77.6" y="21.6">Electrical</text>
<text x="77.6" y="25.3">Voltage: 250V</text>
<text x="77.6" y="29">Current: 4.0A</text>
<text x="18.4" y="32.7">ramp</text>
<text x="77.6" y="32.7">Contact Resistance: 20mΩ max.</text>
<text x="77.6" y="36.4">Dielectric Withstanding Voltage: 1500V</text>
<text x="77.6" y="40.1">Insulation Resistance: 50K MΩ min.</text>
<text x="77.6" y="46.5">Mechanical</text>
<text x="77.6" y="50.2">Durability:</text>
<text x="81.4" y="53.9">Tin—25 cycles max.</text>
<text x="14.6" y="54.9">Reference Information</text>
<text x="14.6" y="58.6">Product Specif</text>
<text x="27.5" y="58.6">ication: PS-10-07</text>
<text x="81.4" y="57.6">Gold—100 cycles max.</text>
<text x="14.6" y="62.4">Packaging: Bag</text>
<text x="77.6" y="63.9">Physical</text>
<text x="14.6" y="66.1">UL File No.: E29179</text>
<text x="14.6" y="69.8">CSA File No.: LR19980</text>
<text x="77.6" y="67.6">Housing: Red nylon, UL 94V-0</text>
<text x="77.6" y="71.4">Contact: Brass, 0.64mm (.025&quot;) square</text>
<text x="14.6" y="73.5">Mates With: 2695, 4455, 6471, 7720 and 7880</text>
<text x="14.6" y="77.2">Designed In: Inches</text>
<text x="77.6" y="75.1">Plating: See Table</text>
<text x="77.6" y="78.8">Operating Temperature: 0 to +75˚C</text>
<text x="104.4" y="272.6">MX01</text>
<text x="194.2" y="272.6">C-133</text>
</g>
<g font-size="2.8" fill="#ee3b32">
<text x="14.6" y="25.3">■ Sizes 2 to 28 circuits</text>
<text x="14.6" y="29">■ Friction lock provides passive lock to connector with</text>
<text x="14.6" y="36.4">■ 7478 with voids is 7832 Series</text>
<text x="14.6" y="40.1">■ Various pin lengths available</text>
<text x="14.6" y="43.8">■ End-to-end stackable</text>
<text x="14.6" y="47.5">■ Edge mount only</text>
</g>
<g font-size="2.3">
<text x="20.4" y="206.6">Circuits</text>
<text x="40.6" y="208.3">Tin</text>
<text x="46.6" y="205">Order No.</text>
<text x="58.1" y="208.3">Gold</text>
<text x="77.7" y="208.3">A</text>
<text x="82.9" y="205">Dimension</text>
<text x="95.9" y="208.3">B</text>
<text x="114.9" y="206.6">Circuits</text>
<text x="135.1" y="208.3">Tin</text>
<text x="141.1" y="205">Order No.</text>
<text x="152.6" y="208.3">Gold</text>
<text x="172.1" y="208.3">A</text>
<text x="177.4" y="205">Dimension</text>
<text x="190.4" y="208.3">B</text>
<text x="36.5" y="211.5">• 22-05-3021</text>
<text x="36.5" y="214.7">• 22-05-3031</text>
<text x="54.7" y="211.5">• 22-12-2024</text>
<text x="54.7" y="214.7">• 22-12-2034</text>
<text x="74" y="211.5">5.08 (.200)</text>
<text x="74" y="214.7">7.62 (.300)</text>
<text x="92.2" y="211.5">2.54 (.100)</text>
<text x="92.2" y="214.7">5.08 (.200)</text>
<text x="117.2" y="211.5">16</text>
<text x="117.2" y="214.7">17</text>
<text x="131" y="211.5">• 22-05-3161</text>
<text x="131" y="214.7">• 22-05-3171</text>
<text x="149.1" y="211.5">• 22-12-2164</text>
<text x="149.1" y="214.7">• 22-12-2174</text>
<text x="167.5" y="211.5">40.64 (1.600)</text>
<text x="167.5" y="214.7">43.18 (1.700)</text>
<text x="185.7" y="211.5">38.10 (1.500)</text>
<text x="185.7" y="214.7">40.64 (1.600)</text>
<text x="36.5" y="217.8">• 22-05-3041</text>
<text x="36.5" y="221">• 22-05-3051</text>
<text x="54.7" y="217.8">• 22-12-2044</text>
<text x="54.7" y="221">• 22-12-2054</text>
<text x="73" y="217.8">10.16 (.400)</text>
<text x="73" y="221">12.70 (.500)</text>
<text x="91.2" y="221">10.16 (.400)</text>
<text x="92.2" y="217.8">7.62 (.300)</text>
<text x="117.2" y="217.8">18</text>
<text x="117.2" y="221">19</text>
<text x="131" y="217.8">• 22-05-3181</text>
<text x="131" y="221">• 22-05-3191</text>
<text x="149.1" y="217.8">• 22-12-2184</text>
<text x="149.1" y="221">• 22-12-2194</text>
<text x="167.5" y="217.8">45.72 (1.800)</text>
<text x="167.5" y="221">48.26 (1.900)</text>
<text x="185.7" y="217.8">43.18 (1.700)</text>
<text x="185.7" y="221">45.72 (1.800)</text>
<text x="36.5" y="224.2">• 22-05-3061</text>
<text x="36.5" y="227.4">• 22-05-3071</text>
<text x="54.7" y="224.2">• 22-12-2064</text>
<text x="54.7" y="227.4">• 22-12-2074</text>
<text x="73" y="224.2">15.24 (.600)</text>
<text x="73" y="227.4">17.78 (.700)</text>
<text x="91.2" y="224.2">12.70 (.500)</text>
<text x="91.2" y="227.4">15.24 (.600)</text>
<text x="117.2" y="224.2">20</text>
<text x="117.2" y="227.4">21</text>
<text x="131" y="224.2">• 22-05-3201</text>
<text x="131" y="227.4">• 22-05-3211</text>
<text x="149.1" y="224.2">• 22-12-2204</text>
<text x="149.1" y="227.4">• 22-12-2214</text>
<text x="167.5" y="224.2">50.80 (2.000)</text>
<text x="167.5" y="227.4">53.34 (2.100)</text>
<text x="185.7" y="224.2">48.26 (1.900)</text>
<text x="185.7" y="227.4">50.80 (2.000)</text>
<text x="36.5" y="230.5">• 22-05-3081</text>
<text x="36.5" y="233.7">• 22-05-3091</text>
<text x="54.7" y="230.5">• 22-12-2084</text>
<text x="54.7" y="233.7">• 22-12-2094</text>
<text x="73" y="230.5">20.32 (.800)</text>
<text x="73" y="233.7">22.86 (.900)</text>
<text x="91.2" y="230.5">17.78 (.700)</text>
<text x="91.2" y="233.7">20.32 (.800)</text>
<text x="117.2" y="230.5">22</text>
<text x="117.2" y="233.7">23</text>
<text x="131" y="230.5">• 22-05-3221</text>
<text x="131" y="233.7">• 22-05-3231</text>
<text x="149.1" y="230.5">• 22-12-2224</text>
<text x="149.1" y="233.7">• 22-12-2234</text>
<text x="167.5" y="230.5">55.88 (2.200)</text>
<text x="167.5" y="233.7">58.42 (2.300)</text>
<text x="185.7" y="230.5">53.34 (2.100)</text>
<text x="185.7" y="233.7">55.88 (2.200)</text>
<text x="22.7" y="236.9">10</text>
<text x="36.5" y="236.9">• 22-05-3101</text>
<text x="54.7" y="236.9">• 22-12-2104</text>
<text x="73" y="236.9">25.40 (1.000)</text>
<text x="91.2" y="236.9">22.86 (.900)</text>
<text x="117.2" y="236.9">24</text>
<text x="131" y="236.9">• 22-05-3241</text>
<text x="149.1" y="236.9">• 22-12-2244</text>
<text x="167.5" y="236.9">60.96 (2.400)</text>
<text x="185.7" y="236.9">58.42 (2.300)</text>
<text x="22.7" y="240.1">11</text>
<text x="22.7" y="243.2">12</text>
<text x="36.5" y="240.1">• 22-05-3111</text>
<text x="36.5" y="243.2">• 22-05-3121</text>
<text x="54.7" y="240.1">• 22-12-2114</text>
<text x="54.7" y="243.2">• 22-12-2124</text>
<text x="73" y="240.1">27.94 (1.100)</text>
<text x="73" y="243.2">30.48 (1.200)</text>
<text x="91.2" y="240.1">25.40 (1.000)</text>
<text x="91.2" y="243.2">27.94 (1.100)</text>
<text x="117.2" y="240.1">25</text>
<text x="117.2" y="243.2">26</text>
<text x="131" y="240.1">• 22-05-3251</text>
<text x="132.8" y="243.2">22-05-3261</text>
<text x="149.1" y="240.1">• 22-12-2254</text>
<text x="151" y="243.2">22-12-2264</text>
<text x="167.5" y="243.2">66.04 (2.600)</text>
<text x="167.5" y="240.1">63.50 (2.500)</text>
<text x="185.7" y="243.2">63.50 (2.500)</text>
<text x="185.7" y="240.1">60.96 (2.400)</text>
<text x="22.7" y="246.4">13</text>
<text x="22.7" y="249.6">14</text>
<text x="36.5" y="246.4">• 22-05-3131</text>
<text x="36.5" y="249.6">• 22-05-3141</text>
<text x="54.7" y="246.4">• 22-12-2134</text>
<text x="54.7" y="249.6">• 22-12-2144</text>
<text x="73" y="246.4">33.02 (1.300)</text>
<text x="73" y="249.6">35.56 (1.400)</text>
<text x="91.2" y="246.4">30.48 (1.200)</text>
<text x="91.2" y="249.6">33.02 (1.300)</text>
<text x="117.2" y="246.4">27</text>
<text x="117.2" y="249.6">28</text>
<text x="132.8" y="246.4">22-05-3271</text>
<text x="132.8" y="249.6">22-05-3281</text>
<text x="151" y="246.4">22-12-2274</text>
<text x="151" y="249.6">22-12-2284</text>
<text x="167.5" y="246.4">68.58 (2.700)</text>
<text x="167.5" y="249.6">71.12 (2.800)</text>
<text x="185.7" y="246.4">66.04 (2.600)</text>
<text x="185.7" y="249.6">68.58 (2.700)</text>
<text x="14.6" y="256.9">• US Standard Product, available through Molex franchised distributors</text>
<text x="22.7" y="252.8">15</text>
<text x="36.5" y="252.8">• 22-05-3151</text>
<text x="54.7" y="252.8">• 22-12-2154</text>
<text x="73" y="252.8">38.10 (1.500)</text>
<text x="91.2" y="252.8">35.56 (1.400)</text>
<text x="14.6" y="260.3">Note: Circuit 1 designation is used to orient the header to locate the voided circuit. Review mating connector to assure correct mating orientation.</text>
</g>
<g font-size="2.3" fill="#fff">
<text x="22.7" y="211.5">02</text>
<text x="22.7" y="214.7">03</text>
<text x="22.7" y="217.8">04</text>
<text x="22.7" y="221">05</text>
<text x="22.7" y="224.2">06</text>
<text x="22.7" y="227.4">07</text>
<text x="22.7" y="230.5">08</text>
<text x="22.7" y="233.7">09</text>
</g>
</svg>
